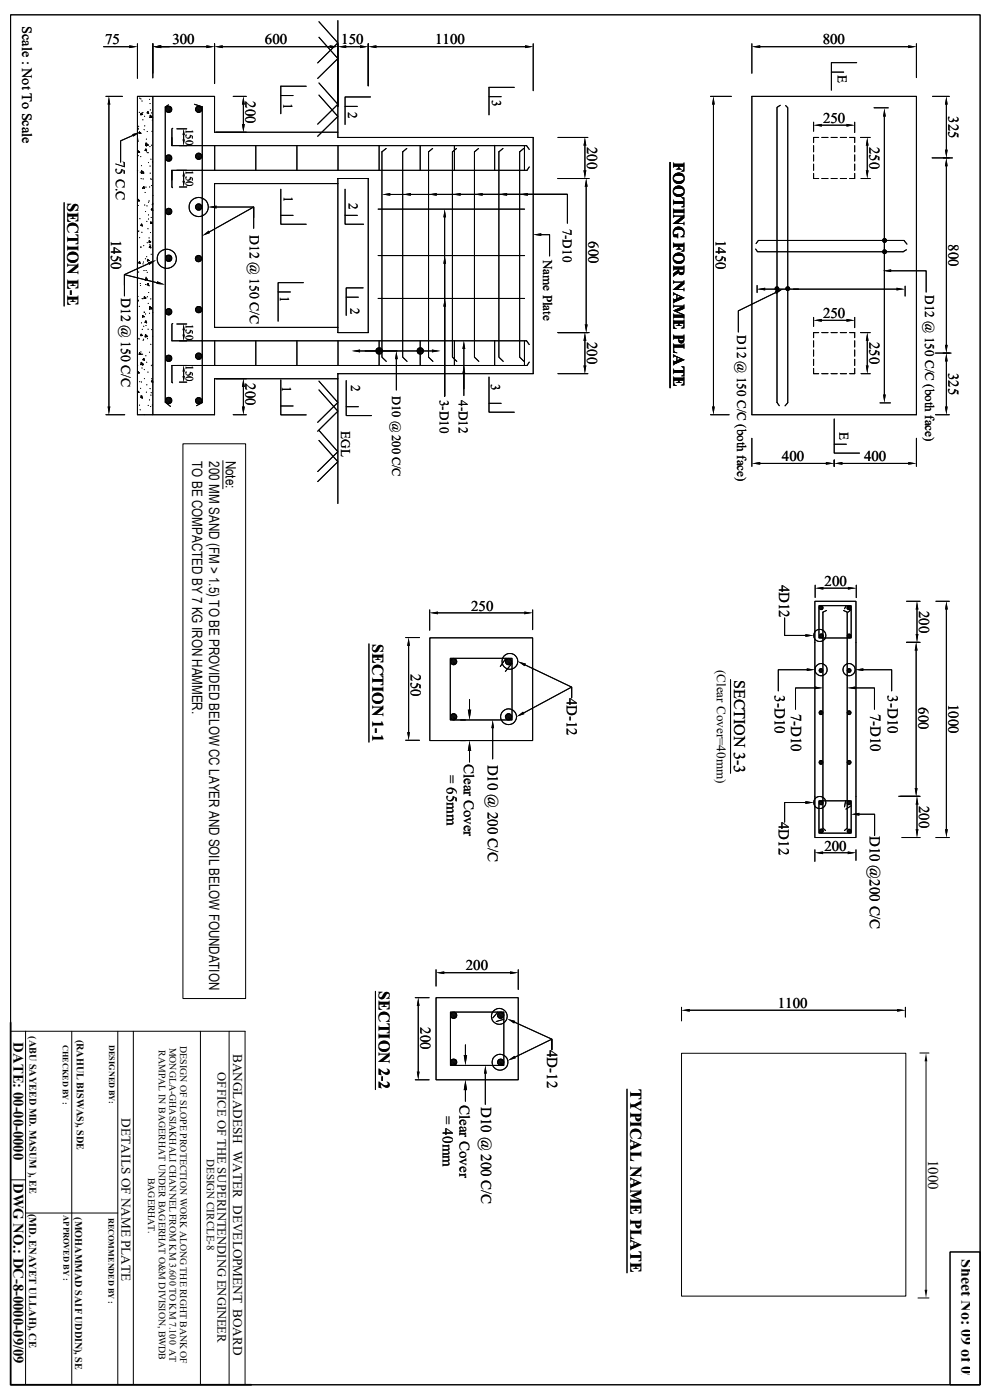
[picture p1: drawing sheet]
<svg xmlns="http://www.w3.org/2000/svg" width="297mm" height="420mm" viewBox="0 0 297 420" stroke-linecap="round" stroke-linejoin="round" font-family="sans-serif">
<g fill="none" stroke="#000" stroke-width=".3">
<path d="M3.2 4.4h290.6v411h-290.6zM31 14h7.7M41.2 13.1v10.4M45.8 13.1v10.3M48.3 14h13.5M64.3 13.1v12M66.8 14h32M95.6 6.5l5.7 6.4-6.1 6M95.6 11.2l5.7 6.4-6.1 5.9M101.3 6.2v35h58.5v70.9h-58.5v38.9M103.8 14h4.1M110.4 13.1v12.6"/>
<path d="M112.8 14h44.6M159.8 13.1v14.1M225.3 13.1v8.9M227.8 14h44.4M256.8 18.8h-7.6v8.3M274.7 13.1v10.2M31.7 28.9h5M32.6 31.4v90.6M41.2 38.2l.2 .5-.2-.1M41.5 37.9h.1M41.7 33.7h.1M41.8 39.6l.4 .4"/>
<path d="M41.8 39.6l-.1 .4h.5M41.9 29h.1M41.9 29.5h.1M42.2 29.7h.1M42.5 34h.1M42.5 30.3h.1M42.7 34.3l-.5 .1M42.8 34.4l-.5-.4-.1 .5M42.8 33.7h.1M42.8 35.9h.1M43.2 38.9h.1M43.3 34.9h.1"/>
<path d="M43.3 37.8h.1M44.1 39.5h.1M44.6 34l-.5-.1 .3-.4 .1 .5M44.8 29.8h.1M45 31.1h.1M45 34.6l.7 .6-.7 .1zM45 33h.1M45.4 33.9h.1M45.6 39.4h.1M45.6 36h.1M45.7 35.2h.1M45.8 28.9v95.5"/>
<path d="M50.5 31.5l-1 .6v88.5l1.6 1.3M51.8 38.5l-.3 .2v5M53 38.7h3M58.3 31.3l2.3 .7v88.8l-1.7 .9M69.9 28.9h3.9M72.9 31.4v5.8M84.2 28.7h3.6M91.8 25.9h-7.6v8.2M95.6 28.5l5.7 6.4-6.1 6M95.6 24.9l5.7 6.4-6.1 6M101.3 39.7h-37v-10.8h-23.1v95.5h23.1v-10.8h37M103.4 31.9h3.7"/>
<path d="M111 29.1h-7.6v8.2M146.6 29h3.6M154.1 26.2h-7.5v8.3M212.9 28.9h6.3M213.8 31.4v90.6M225.3 28.9h49.4v95.5h-49.4zM233.8 31.6l-.9 .6v88.5l.7 1M235.5 31.7l.6 .6v88.5l-.8 1M243.8 36.7v2.7M246.3 37.5h7.4M249.2 21.6h3.7M256.2 36.7v3.1"/>
<path d="M262 32.3h4.2M265 35v83.4M279.5 28.9h5M283.6 31.4v13.5M39.8 40.6l-3.6 1.6v6.4M41.2 51.2h.1M41.2 59.6l.6 .6-.6 .1M41.2 41.6h.1M41.2 45.7l.5-.1-.4-.4v.5M41.4 42h.1M41.4 42.4h.1M41.4 46.7h.1"/>
<path d="M41.8 45.7h.1M42 51.6h.1M42.2 47h.1M42.3 53.6h.1M42.4 49.7h.1M42.5 51.3l.6 .6-.7 .1zM42.7 56.6h.1M42.9 53.7h.1M42.9 51.6h.1M43.1 56l.2 .5-.5-.2zM43.5 57.7h.1M43.7 56.1h.1"/>
<path d="M43.8 42.9l.6 .6-.8 .1zM43.9 41.7h.1M43.9 43.8h.1M43.9 45.3l-.4-.2 .2-.4 .2 .6M44.1 45.8h.1M44.4 45.8h.1M44.5 48.8h.1M44.8 56.1h.1M44.9 44h.1M45 49.8h.1M45 51.9h.1M45.1 53.7h.1"/>
<path d="M45.2 47.8h.1M45.4 55.7h.1M45.4 43.6h.1M45.5 53.8h.1M45.7 48.6h.1M45.8 58.6h.1M51.5 43.7h106.3l.8 1.1M51.5 41.3v2.4M53.8 56.1h2.2M55 40.5v1.3M55 52.9v1.4M64.3 43.7v7.4"/>
<path d="M76.7 43.7v7.4M84.2 56.8v10.5h7.6M89 43.7v7.4M101.3 53.6h9.1v46.2h-9.1zM101.3 55.1h-37v43.1h37M101.3 43.7v7.4M103.4 56.8v10.5h5.6M113.6 43.7v7.4M115.7 44.5l-1.2 1.1v61.5l1.3 1.3M117 58.3h53.1v8.7M121.9 44.5l-1.2 1.1v61.5l1.3 1.3M123.1 58.3h47"/>
<path d="M125.9 43.7v7.4M129.7 44.5l-1.3 1.1v61.5l1.4 1.3M136.2 43.7v7.4M136.8 44.5l-1.2 1.1v61.5l1.3 1.3M143.4 44.5l-1.2 1.1v61.5l1.3 1.3M148.3 43.6v7.4M150.7 44.5l-1.2 1.1v61.5l1.3 1.3M157 44.5l-1.3 1.1v61.5l1.4 1.3M157.2 43.7v7.4M158.6 50.1l-.7 1h-106.4v5l.2 .2M167.2 41.2h9M167.2 53.6h9.4"/>
<path d="M175.3 43.7v7.4M175.7 56v41.3M200.8 48.7v67.6M243.8 43.7v1.9M243.8 46.5v1.8M243.8 49.2v1.9M243.8 52v1.6h1.6M245.4 41.2h-1.6v1.6M246.3 41.2h1.9M246.3 53.6h1.9M249.1 41.2h1.8M249.1 53.6h1.8"/>
<path d="M251.8 41.2h1.9M251.8 53.6h1.9M254.6 41.2h1.6v1.6M256.2 52v1.6h-1.6M256.2 43.7v1.9M256.2 46.5v1.8M256.2 49.2v1.9M257.9 41.2h2.9M258.1 53.6h2.7M259.9 43.7v7.4M279.4 47.4h6.1M283.6 49.9v53.6"/>
<path d="M19.2 60.8v31M41.4 61.6h.1M41.4 69.5h.1M41.6 69.3h.1M41.8 71.3h.1M41.9 65.6h.1M42 79l-.4-.1 .2-.4 .2 .5M42.2 74.3h.1M42.2 74h.1M42.5 67.2l.2 .6-.5-.2zM42.5 69.7h.1M42.8 79.2h.1"/>
<path d="M43 78.6h.1M43.1 73.7h.1M43.3 61.5h.1M43.6 77.6h.1M43.6 63.5h.1M43.9 77h.1M44 66.4h.1M44 61.8h.1M44.1 72.8h.1M44.3 68.6h.1M44.5 65.7h.1M44.5 64.5h.1"/>
<path d="M44.5 60.7h.1M44.5 79.1l-7.2 3.3v6.4M44.7 78.1l-.5 .2M44.7 71.4h.1M44.7 60.3h.1M44.7 78.2l-.5-.4v.5M44.7 72.2l.5 .4M44.7 72.2v.4M44.9 73.3h.1M45 73.8l.2 .5-.5-.1zM45.1 69.8h.1M45.2 72.6h-.5"/>
<path d="M45.3 76.3h.1M45.3 65.2h.1M45.6 73.8h.1M45.6 66.9l-.4 .1M45.6 62.5l-.3 .4 .5 .2-.2-.5M45.7 67l-.5-.4v.5M45.8 61.1l-.1-.1v.4M45.8 61.4h-.2M64.9 62.1h11.1v6.4M76 65.3v-3.2l-13.2 7.5M84.2 64.6h3.6M103.4 64.6h3.7"/>
<path d="M113.3 62.7h43.9M113.3 76.7h43.9M133.3 65.2v53.7M162.2 70.4h2.5v6.4M226.5 74.7l.5 .8h43.7l1-.6M226.6 73.1l.7-1h43.6l.9 1.1M41.2 89.7l.2 .6-.2-.1M41.2 89.7h.1M41.2 80.5h.1M41.3 88.9h.1M41.5 81.6h.1M41.7 91.9h.1"/>
<path d="M42 85h.1M42.1 85.6h.1M42.4 96.9h.1M42.6 89.6h.1M42.6 98.8h.1M42.8 89.6h.1M43.1 97.9h.1M43.1 81.2h.1M43.2 93.6l.1 .1M43.2 95l-.5 .1M43.2 95l-.4-.3-.1 .4M43.4 89.5h.1"/>
<path d="M43.5 84.1h.1M43.6 85.3h.1M43.6 94.2h.1M43.7 89.4l-.5 .1M43.7 97.7h.1M43.7 89.4l-.4-.4-.1 .5M43.8 81.2h.1M43.8 83.2h.1M43.8 83.4l.4 .4M43.8 83.4l-.1 .5M43.9 96.8l-.4-.1 .2-.4 .2 .6M44.1 81.7h.1"/>
<path d="M44.2 89h.1M44.2 83.8l-.5 .1M44.4 85l.2 .6-.5-.2zM44.4 98.8h.1M44.4 91h.1M44.5 87.8h.1M44.7 85.7h.1M44.8 94h.1M44.9 92l.7 .6-.8 .1zM45.2 89.7h.1M45.3 92.3h.1M45.5 98.9h.1"/>
<path d="M45.8 93.7h.1M47 84.8l-9.7-2.4v3.2M51.8 97l-.3 .2v5h106.3l.8 1.2M53 97.2h3M55 99.1v1.3M83.4 87.6h3.6M90.9 84.8h-7.5v11.6M103.8 89.2h3.6M108.8 86.4h-5v8.2M113.3 89.5h43.9M167.2 99.8h9.4M226.9 85.6v2.2"/>
<path d="M229.3 86.7h39.4M232.4 87.8l-11.1 5.5v6.3M243.8 95.2v2.7M245.4 99.8h-1.6v1.5M246.3 99.8h1.9M246.3 96.1h7.4M249.1 99.8h1.8M251.8 99.8h1.9M254.6 99.8h1.6v1.5M256.2 95.2v3.1M257.9 99.8h2.9M267.1 81.2h10.5v6.4"/>
<path d="M271.3 85.9v2.9M41.2 117.4v.1M41.2 117.2l.5 .5h-.5M41.2 109.6h.1M41.2 111.9h.5l-.4-.4v.4M41.6 101.5h.1M41.7 101.7h.1M41.9 114.5h.1M42.1 116.5h.1M42.2 106.2l-.5 .1 .1-.4 .4 .4M42.2 105.6h.1M42.2 118.8h.1"/>
<path d="M42.3 108.7l.7 .6-.8 .1zM42.4 114.6h.1M42.4 106.3h.1M42.5 118.8l.2 .5-.5-.1zM42.5 119.5h.1M42.5 110.4h.1M42.7 106.3h.1M42.7 100.7l-.4-.4-.1 .4M42.7 100.6l-.5 .1M42.8 109.6h.1M42.9 102.1h.1M43 101.8h.1"/>
<path d="M43.1 107.5l.2 .6-.5-.2zM43.2 110.9h.1M43.3 113.6h.1M43.6 100.4l.6 .6h-.7zM43.7 106.7h.1M43.9 117.6h.1M43.9 108.7h.1M44 115.4h.1M44.2 101.6h.1M44.3 111.6h.1M44.8 105.7h.1M44.8 120h.1"/>
<path d="M45 116.6h.1M45.2 103.3h.1M45.2 118.5h.1M45.3 117.8h.1M45.3 109.7h.1M45.5 113.6h.1M45.6 109.4h.1M45.6 114.1l.2 .5-.4-.1zM45.7 100.9h.1M53.8 114.6h2.2M55 111.5v1.3M64.3 102.2v7.4"/>
<path d="M72.9 116.1v5.9M76.7 102.2v7.4M84.2 114v10.5h7.6M89 102.2v7.4M95.6 114.3l5.7 6.4-6.1 6M95.6 117l5.7 6.4-6.1 6M101.3 102.2v7.4M103.8 114.2v10.5h7.5M107.9 105.3h21.6M113.6 102.2v7.4M118.8 107.7v9.3M125.9 102.2v7.4"/>
<path d="M136.2 102.2v7.4M139 104.7v14M146.6 113.1v10.6h7.5M148.3 102.2v7.4M157.2 102.2v7.4M158.6 108.6l-.7 1h-106.4v5l.2 .3M167.2 112.1h9M175.3 102.2v7.4M243.8 102.2v1.9M243.8 105v1.8M243.8 107.8v1.8M243.8 110.5v1.6h1.6"/>
<path d="M246.3 112.1h1.9M249.1 112.1h1.8M251.8 112.1h1.9M256.2 110.5v1.6h-1.6M256.2 102.2v1.9M256.2 105v1.8M256.2 107.8v1.8M258.1 112.1h2.7M259.9 102.2v7.4M280.4 105.9h4.6M283.6 108.4v13.6M31.7 124.4h5.7"/>
<path d="M41.8 121.5h.1M42 122.9h.1M43.2 124.4h.1M44.4 121.6h.1M45.1 122h.1M45.6 121.5h.1M54.8 133.1h18.8v166.5h-18.8zM66.8 138.2v8.4M69.9 124.4h3.9M84.2 121.8h3.6M95.6 129.1l5.7 6.4-6.1 6M95.6 132.1l5.7 6.4-6.1 6"/>
<path d="M103.8 122h3.6M146.6 121h3.6M212.9 124.4h5.6M225.3 131.5v8.4M227.8 139h19.7M250 125.7v10.2h7.6M250 138v1.9M250 133.3h3.7M252.5 139h19.7M263.7 120.9h3.2M274.7 131.5v8.4M280.4 124.4h4.1"/>
<path d="M244.3 175.6v3.6M246.8 176.4h7.3M256.6 175.6v3.7M110.6 193.2v29.4M121.6 191.3h4.1M122.5 193.8v25.8M128.8 183v6.1M128.8 191.3h30.8v30.9h-30.8zM131.2 183.9h25.9M135 197.5h18.5v18.5h-18.5zM151.6 197.5l-1.7 2.4M153.5 199l-2 2.4"/>
<path d="M157.4 199.5l13.9 6.6v3.2v-3.2l-14.3 7.8M159.6 183v5.9M235.2 185.4v5.2h6.2M244.2 180.4h12.3v70.8h-12.3zM245.4 181.7h9.7v9.7h-9.7zM247.7 183.1l-1.1 .5v64.9l.8 .7M252.8 183.1l1.1 .5v64.9l-.8 .7M253.6 181.7l-.5 .9M254.4 182l-.5 .6M255.1 182.8l-.9 .8M271.7 192.7h4.1M271.7 180.4h4.1"/>
<path d="M274.6 195.2v41.2M274.8 182.8v7.4M280.5 180.4h4M283.6 182.8v66M138 216h1.5M140.7 209.8v3.1M147.7 218.4v9.3M218.9 203.9v28M241.8 200.9h-8.5v6.4M244.2 206.4h-5.8v6.4M256.4 206.4h5.7v6.4M258.7 200.9h8.6v6.4"/>
<path d="M121.6 222.1h4.1M138 222.2h1.5M140.7 225.3v3.3M269.4 238.9h6.4M241.4 240.7h-6.2v5.9M244.2 254.9v3.5M245.4 240.2h9.7v9.7h-9.7zM246.7 255.8h7.4M253.4 240.2l-.3 1.9M255.1 241.7l-1.6 1M256.5 254.9v3.2M257.6 244.3h4.5v6.4"/>
<path d="M270.3 251.2h5.5M274.8 241.4v7.4M280.5 251.2h4M112.5 297.4v29.5M124.5 299.3h4.1M130.7 299.3h24.6v24.6h-24.6zM130.7 290.9v4.9M133.1 291.8h19.8M155.3 290.9v5.9M3.2 309.4h70.2v105.8M7.7 309.4v106M21.5 309.4v106"/>
<path d="M35.3 309.4v106M40 309.4v106M60.1 309.4v106M68.7 309.4v106M125.3 301.8v19.7M135 303.6h16v16h-16zM139.5 313.4v3.1M149.2 303.6l-1.5 1.8M151 305.8l-2.3 .7M154.3 306.7l11.1 5v3.2v-3.2l-11 5.4M204.3 316h67.2v72.8h-67.2zM204.3 302.2v4"/>
<path d="M206.7 303.1h62.2M271.4 302.2v2.9M275.7 315.9h2.7M277.5 318.4v68.5M124.5 323.9h4.1M139.5 327v3.4M145.5 322.1v9.2M187.9 326.7v55.1M3.2 353.9h4.5M7.7 363.9h27.6M284.7 375.6h9.1v39.8h-9.1zM275.1 389.4h3.3"/>
<circle cx="50.6" cy="32.8" r=".95"/>
<circle cx="59.5" cy="32.8" r=".94"/>
<circle cx="50.5" cy="47.4" r=".95"/>
<circle cx="59.5" cy="46.9" r=".94"/>
<circle cx="50" cy="77.6" r="2.89"/>
<circle cx="50.5" cy="77.5" r=".95"/>
<circle cx="50.6" cy="63.4" r=".95"/>
<circle cx="59.5" cy="77.6" r=".95"/>
<circle cx="59.5" cy="62.1" r="2.89"/>
<circle cx="59.5" cy="62.1" r=".94"/>
<circle cx="265.1" cy="75.5" r=".58"/>
<circle cx="265.1" cy="72.2" r=".58"/>
<circle cx="50.6" cy="93.5" r=".95"/>
<circle cx="59.5" cy="92.9" r=".94"/>
<circle cx="232.9" cy="86.6" r=".56"/>
<circle cx="236.1" cy="86.6" r=".58"/>
<circle cx="50.5" cy="107.5" r=".95"/>
<circle cx="59.5" cy="106.8" r=".94"/>
<circle cx="113.6" cy="105.3" r=".95"/>
<circle cx="126" cy="105.3" r=".95"/>
<circle cx="50.6" cy="120.1" r=".95"/>
<circle cx="59.5" cy="120.2" r=".94"/>
<circle cx="136" cy="198.5" r=".94"/>
<circle cx="152.4" cy="198.5" r=".94"/>
<circle cx="152.8" cy="198.4" r="2.37"/>
<circle cx="245.7" cy="190.6" r="1.82"/>
<circle cx="246.1" cy="182.3" r=".56"/>
<circle cx="246.2" cy="190.7" r=".58"/>
<circle cx="254.4" cy="182.3" r=".58"/>
<circle cx="254.5" cy="190.8" r=".56"/>
<circle cx="136" cy="215" r=".94"/>
<circle cx="152.4" cy="215" r="2.37"/>
<circle cx="152.4" cy="215" r=".94"/>
<circle cx="246.1" cy="201.2" r=".56"/>
<circle cx="246.1" cy="213.8" r=".56"/>
<circle cx="246.1" cy="200.9" r="1.83"/>
<circle cx="254.5" cy="200.9" r="1.83"/>
<circle cx="254.5" cy="201.2" r=".56"/>
<circle cx="254.5" cy="213.8" r=".56"/>
<circle cx="246.1" cy="228.7" r=".56"/>
<circle cx="254.5" cy="228.7" r=".56"/>
<circle cx="245.7" cy="240.7" r="1.82"/>
<circle cx="246.1" cy="240.9" r=".56"/>
<circle cx="246.2" cy="249.3" r=".58"/>
<circle cx="254.4" cy="240.9" r=".58"/>
<circle cx="254.5" cy="249.3" r=".56"/>
<circle cx="135.9" cy="318.6" r=".94"/>
<circle cx="136" cy="304.6" r=".94"/>
<circle cx="149.6" cy="304.9" r="2.38"/>
<circle cx="149.9" cy="318.7" r="2.4"/>
<circle cx="150" cy="318.6" r=".94"/>
<circle cx="150.1" cy="304.6" r=".94"/>
</g>
<g fill="#000">
<path d="M38.7 13.6l2.5 .4-2.5 .4zM45.8 14l2.5-.4v.8zM61.8 13.6l2.5 .4-2.5 .4zM64.3 14l2.5-.4v.8zM98.8 13.6l2.5 .4-2.5 .4zM101.3 14l2.5-.4v.8zM107.9 13.6l2.5 .4-2.5 .4zM110.4 14l2.4-.4v.8zM157.4 13.6l2.4 .4-2.4 .4zM225.3 14l2.5-.4v.8zM272.2 13.6l2.5 .4-2.5 .4zM32.6 28.9l.5 2.5h-.8z"/>
<path d="M49.7 32.4v.7zM49.9 32.1l-.2 1zM49.9 32.1v1.4l-.2-.4zM49.9 32.1l.3-.2-.3 1.6zM50.2 31.9v1.8l-.3-.2zM50.2 31.9h.3l-.3 1.8zM50.5 31.9v1.8h-.3zM50.5 31.9h.4l-.4 1.8zM50.9 31.9v1.8h-.4zM50.9 31.9l.3 .2-.3 1.6zM51.2 32.1v1.4l-.3 .2zM51.2 32.1l.2 .3-.2 1.1z"/>
<path d="M51.4 32.4l-.2 1.1zM51.4 32.4v.7zM58.7 32.4v.7zM58.9 32.1l-.2 1zM58.9 32.1v1.3l-.2-.3zM58.9 32.1l.3-.2-.3 1.5zM59.2 31.9v1.8l-.3-.3zM59.2 31.9l.4-.1-.4 1.9zM59.6 31.8v1.9h-.4zM59.6 31.8l.3 .1-.3 1.8zM59.9 31.9v1.8h-.3zM59.9 31.9l.3 .2-.3 1.6z"/>
<path d="M60.2 32.1v1.3l-.3 .3zM60.2 32.1l.2 .3-.2 1zM60.4 32.4l-.2 1zM60.4 32.4v.7zM72.5 37.2h.9l-.5 2.5zM72.9 28.9l.5 2.5h-.9zM213.8 28.9l.4 2.5h-.8zM243.8 37.5l2.5-.3v.8zM253.7 37.2l2.5 .3-2.5 .5zM265 32.5l.5 2.5h-.8zM283.6 28.9l.4 2.5h-.8zM39.6 40.3l2.4-.7-2 1.4z"/>
<path d="M49.7 47.1v.7zM49.9 46.7l-.2 1.1zM49.9 46.7v1.4l-.2-.3zM49.9 46.7l.3-.2-.3 1.6zM50.2 46.5v1.8l-.3-.2zM50.2 46.5h.3l-.3 1.8zM50.5 46.5v1.8h-.3zM50.5 46.5h.4l-.4 1.8zM50.9 46.5v1.8h-.4zM50.9 46.5l.3 .2-.3 1.6zM51.2 46.7v1.4l-.3 .2zM51.2 46.7l.2 .4-.2 1z"/>
<path d="M51.4 47.1l-.2 1zM51.4 47.1v.7zM54.7 54.3h.7l-.4 1.8zM55 51.1l.4 1.8h-.7zM54.7 41.8h.7l-.4 1.9zM55 38.7l.4 1.8h-.7zM58.7 46.5v.7zM58.9 46.2l-.2 1zM58.9 46.2v1.3l-.2-.3zM58.9 46.2l.3-.2-.3 1.5zM59.2 46v1.8l-.3-.3zM59.2 46l.4-.1-.4 1.9z"/>
<path d="M59.6 45.9v1.9h-.4zM59.6 45.9l.3 .1-.3 1.8zM59.9 46v1.8h-.3zM59.9 46l.3 .2-.3 1.6zM60.2 46.2v1.3l-.3 .3zM60.2 46.2l.2 .3-.2 1zM60.4 46.5l-.2 1zM60.4 46.5v.7zM114.5 58.3l2.5-.4v.8zM120.7 58.3l2.4-.4v.8zM128.4 58.3l2.5-.4v.8zM135.6 58.3l2.4-.4v.8z"/>
<path d="M142.2 58.3l2.5-.4v.8zM149.5 58.3l2.5-.4v.8zM155.7 58.3l2.5-.4v.8zM174.9 51.1h.8l-.4 2.5zM175.3 41.2l.4 2.5h-.8zM175.7 53.6l.4 2.4h-.8zM259.5 51.1h.8l-.4 2.5zM259.9 41.2l.4 2.5h-.8zM283.2 44.9h.8l-.4 2.5zM283.6 47.4l.4 2.5h-.8zM44.4 78.7l2.4-.6-2.1 1.4zM49.7 77.1v.8z"/>
<path d="M49.7 63.1v.7zM49.9 76.8l-.2 1.1zM49.9 76.8v1.3l-.2-.2zM49.9 62.8l-.2 1zM49.9 62.8v1.3l-.2-.3zM49.9 76.8l.3-.2-.3 1.5zM50.2 76.6v1.8l-.3-.3zM49.9 62.8l.3-.2-.3 1.5zM50.2 62.6v1.7l-.3-.2zM50.2 76.6l.3-.1-.3 1.9zM50.5 76.5v1.9h-.3zM50.2 62.6l.3-.1-.3 1.8z"/>
<path d="M50.5 62.5v1.9l-.3-.1zM50.5 76.5l.4 .1-.4 1.8zM50.9 76.6v1.8h-.4zM50.5 62.5l.4 .1-.4 1.8zM50.9 62.6v1.7l-.4 .1zM50.9 76.6l.3 .2-.3 1.6zM51.2 76.8v1.3l-.3 .3zM50.9 62.6l.3 .2-.3 1.5zM51.2 62.8v1.3l-.3 .2zM51.2 76.8l.2 .3-.2 1zM51.4 77.1l-.2 1zM51.2 62.8l.2 .3-.2 1z"/>
<path d="M51.4 63.1l-.2 1zM51.4 77.1v.8zM51.4 63.1v.7zM58.6 77.2v.7zM58.7 61.7v.7zM58.8 76.9l-.2 1zM58.8 76.9v1.3l-.2-.3zM58.9 61.4l-.2 1zM58.9 61.4v1.4l-.2-.4zM58.8 76.9l.3-.2-.3 1.5zM59.1 76.7v1.7l-.3-.2zM58.9 61.4l.3-.2-.3 1.6z"/>
<path d="M59.2 61.2v1.8l-.3-.2zM59.1 76.7l.4-.1-.4 1.8zM59.5 76.6v1.9l-.4-.1zM59.2 61.2h.4l-.4 1.8zM59.6 61.2v1.8h-.4zM59.5 76.6l.4 .1-.4 1.8zM59.9 76.7v1.7l-.4 .1zM59.6 61.2h.3l-.3 1.8zM59.9 61.2v1.8h-.3zM59.9 76.7l.3 .2-.3 1.5zM60.2 76.9v1.3l-.3 .2zM59.9 61.2l.3 .2-.3 1.6z"/>
<path d="M60.2 61.4v1.4l-.3 .2zM60.2 76.9l.2 .3-.2 1zM60.4 77.2l-.2 1zM60.4 77.2v.7zM60.2 61.4l.2 .3-.2 1.1zM60.4 61.7l-.2 1.1zM60.4 61.7v.7zM60.6 70.7l2-1.5 .3 .7zM62.4 62.1l2.5-.4v.8zM133.3 62.7l.4 2.5h-.8zM133.3 76.7l.4 2.4h-.8zM159.8 70.4l2.4-.4v.8z"/>
<path d="M264.6 71.8l-.1 .3zM264.5 72.1l.1 .3zM264.6 75.2l-.1 .3zM264.5 75.5l.1 .3zM264.6 71.8l.2-.2-.2 .5zM264.8 71.6v.5h-.2zM264.6 72.1h.2l-.2 .3zM264.8 72.1v.5l-.2-.2zM264.6 75.2l.2-.2-.2 .5zM264.8 75v.5h-.2zM264.6 75.5h.2l-.2 .3zM264.8 75.5v.5l-.2-.2z"/>
<path d="M265.1 71.5v.6zM265.1 72.1v.6zM264.8 71.6l.3-.1-.3 .6zM265.1 71.5v.6h-.3zM264.8 72.1h.3l-.3 .5zM265.1 72.1v.6l-.3-.1zM265.1 74.9v.6zM265.1 75.5v.6zM264.8 75l.3-.1-.3 .6zM265.1 74.9v.6h-.3zM264.8 75.5h.3l-.3 .5zM265.1 75.5v.6l-.3-.1z"/>
<path d="M265.1 71.5l.3 .1-.3 .5zM265.4 71.6v.5h-.3zM265.1 72.1h.3l-.3 .6zM265.4 72.1v.5l-.3 .1zM265.1 74.9l.3 .1-.3 .5zM265.4 75v.5h-.3zM265.1 75.5h.3l-.3 .6zM265.4 75.5v.5l-.3 .1zM265.4 71.6l.2 .2-.2 .3zM265.6 71.8v.3h-.2zM265.4 72.1h.2l-.2 .5zM265.6 72.1l-.2 .5z"/>
<path d="M265.4 75l.2 .2-.2 .3zM265.6 75.2v.3h-.2zM265.4 75.5h.2l-.2 .5zM265.6 75.5l-.2 .5zM265.6 71.8l.1 .3zM265.6 72.1v.3zM265.6 75.2l.1 .3zM265.6 75.5v.3zM47.1 84.4l2.3 1-2.5-.2zM49.7 93.2v.7zM49.9 92.9l-.2 1zM49.9 92.9v1.3l-.2-.3z"/>
<path d="M49.9 92.9l.3-.2-.3 1.5zM50.2 92.7v1.7l-.3-.2zM50.2 92.7l.3-.1-.3 1.8zM50.5 92.6v1.9l-.3-.1zM50.5 92.6l.4 .1-.4 1.8zM50.9 92.7v1.7l-.4 .1zM50.9 92.7l.3 .2-.3 1.5zM51.2 92.9v1.3l-.3 .2zM51.2 92.9l.2 .3-.2 1zM51.4 93.2l-.2 1zM51.4 93.2v.7zM55 97.2l.4 1.9h-.7z"/>
<path d="M58.7 92.5v.8zM58.9 92.2l-.2 1.1zM58.9 92.2v1.4l-.2-.3zM58.9 92.2l.3-.2-.3 1.6zM59.2 92v1.8l-.3-.2zM59.2 92l.4-.1-.4 1.9zM59.6 91.9v1.9h-.4zM59.6 91.9l.3 .1-.3 1.8zM59.9 92v1.8h-.3zM59.9 92l.3 .2-.3 1.6zM60.2 92.2v1.4l-.3 .2zM60.2 92.2l.2 .3-.2 1.1z"/>
<path d="M60.4 92.5l-.2 1.1zM60.4 92.5v.8zM133.3 89.5l.4 2.5h-.8zM175.3 97.3h.8l-.4 2.5zM226.9 86.7l2.4-.4v.8zM232.2 87.4l2.5-.7-2.1 1.5zM232.4 86.3l-.1 .3zM232.3 86.6l.1 .3zM232.4 86.3l.2-.2-.2 .5zM232.6 86.1v.5h-.2zM232.4 86.6h.2l-.2 .3zM232.6 86.6v.5l-.2-.2z"/>
<path d="M232.9 86v.6zM232.9 86.6v.6zM232.6 86.1l.3-.1-.3 .6zM232.9 86v.6h-.3zM232.6 86.6h.3l-.3 .5zM232.9 86.6v.6l-.3-.1zM232.9 86l.2 .1-.2 .5zM233.1 86.1v.5h-.2zM232.9 86.6h.2l-.2 .6zM233.1 86.6v.5l-.2 .1zM233.1 86.1l.2 .2-.2 .3zM233.3 86.3v.3h-.2z"/>
<path d="M233.1 86.6h.2l-.2 .5zM233.3 86.6l-.2 .5zM233.3 86.3l.1 .3zM233.3 86.6v.3zM235.6 86.3l-.1 .3zM235.5 86.6l.1 .3zM235.6 86.3l.2-.2-.2 .5zM235.8 86.1v.5h-.2zM235.6 86.6h.2l-.2 .3zM235.8 86.6v.5l-.2-.2zM236.1 86v.6zM236.1 86.6v.6z"/>
<path d="M235.8 86.1l.3-.1-.3 .6zM236.1 86v.6h-.3zM235.8 86.6h.3l-.3 .5zM236.1 86.6v.6l-.3-.1zM236.1 86l.3 .1-.3 .5zM236.4 86.1v.5h-.3zM236.1 86.6h.3l-.3 .6zM236.4 86.6v.5l-.3 .1zM236.4 86.1l.2 .2-.2 .3zM236.6 86.3v.3h-.2zM236.4 86.6h.2l-.2 .5zM236.6 86.6l-.2 .5z"/>
<path d="M236.6 86.3l.1 .3zM236.6 86.6v.3zM243.8 96.1l2.5-.4v.8zM253.7 95.7l2.5 .4-2.5 .4zM264.6 81.2l2.5-.4v.8zM268.7 86.3l2.4 .4-2.4 .4zM49.7 119.8v.7zM49.7 107.1v.8zM49.9 119.5l-.2 1zM49.9 119.5v1.3l-.2-.3zM49.9 106.8l-.2 1.1zM49.9 106.8v1.4l-.2-.3z"/>
<path d="M49.9 119.5l.3-.2-.3 1.5zM50.2 119.3v1.7l-.3-.2zM49.9 106.8l.3-.2-.3 1.6zM50.2 106.6v1.8l-.3-.2zM50.2 119.3l.3-.1-.3 1.8zM50.5 119.2v1.9l-.3-.1zM50.2 106.6h.3l-.3 1.8zM50.5 106.6v1.8h-.3zM50.5 119.2l.4 .1-.4 1.8zM50.9 119.3v1.7l-.4 .1zM50.5 106.6h.4l-.4 1.8zM50.9 106.6v1.8h-.4z"/>
<path d="M50.9 119.3l.3 .2-.3 1.5zM51.2 119.5v1.3l-.3 .2zM50.9 106.6l.3 .2-.3 1.6zM51.2 106.8v1.4l-.3 .2zM51.2 119.5l.2 .3-.2 1zM51.4 119.8l-.2 1zM51.2 106.8l.2 .3-.2 1.1zM51.4 107.1l-.2 1.1zM51.4 107.1v.8zM54.7 112.8h.7l-.4 1.8zM55 109.6l.4 1.9h-.7zM54.7 100.4h.7l-.4 1.8z"/>
<path d="M58.7 119.8v.8zM58.7 106.5v.7zM58.9 119.5l-.2 1.1zM58.9 119.5v1.4l-.2-.3zM58.9 106.2l-.2 1zM58.9 106.2v1.3l-.2-.3zM58.9 119.5l.3-.2-.3 1.6zM59.2 119.3v1.8l-.3-.2zM58.9 106.2l.3-.2-.3 1.5zM59.2 106v1.7l-.3-.2zM59.2 119.3h.4l-.4 1.8zM59.6 119.3v1.9l-.4-.1z"/>
<path d="M59.2 106l.4-.1-.4 1.8zM59.6 105.9v1.9l-.4-.1zM59.6 119.3h.3l-.3 1.9zM59.9 119.3v1.8l-.3 .1zM59.6 105.9l.3 .1-.3 1.8zM59.9 106v1.7l-.3 .1zM59.9 119.3l.3 .2-.3 1.6zM60.2 119.5v1.4l-.3 .2zM59.9 106l.3 .2-.3 1.5zM60.2 106.2v1.3l-.3 .2zM60.2 119.5l.2 .3-.2 1.1zM60.4 119.8l-.2 1.1z"/>
<path d="M60.2 106.2l.2 .3-.2 1zM60.4 106.5l-.2 1zM60.4 106.5v.7zM72.9 113.6l.5 2.5h-.9zM105.5 105.3l2.4-.4v.8zM112.7 104.9v.7zM112.9 104.6l-.2 1zM112.9 104.6v1.4l-.2-.4zM112.9 104.6l.4-.2-.4 1.6zM113.3 104.4v1.8l-.4-.2zM113.3 104.4h.3l-.3 1.8zM113.6 104.4v1.8h-.3z"/>
<path d="M113.6 104.4h.4l-.4 1.8zM114 104.4v1.8h-.4zM114 104.4l.3 .2-.3 1.6zM114.3 104.6v1.4l-.3 .2zM114.3 104.6l.2 .3-.2 1.1zM114.5 104.9l-.2 1.1zM114.5 104.9v.7zM118.8 105.3l.4 2.4h-.8zM125.1 104.9v.7zM125.3 104.6l-.2 1zM125.3 104.6v1.4l-.2-.4zM125.3 104.6l.3-.2-.3 1.6z"/>
<path d="M125.6 104.4v1.8l-.3-.2zM125.6 104.4h.3l-.3 1.8zM125.9 104.4v1.8h-.3zM125.9 104.4h.4l-.4 1.8zM126.3 104.4v1.8h-.4zM126.3 104.4l.3 .2-.3 1.6zM126.6 104.6v1.4l-.3 .2zM126.6 104.6l.2 .3-.2 1.1zM126.8 104.9l-.2 1.1zM126.8 104.9v.7zM129.5 104.9l2.5 .4-2.5 .4zM139 102.2l.4 2.5h-.8z"/>
<path d="M139 109.6l.4 2.5h-.8zM174.9 109.6h.8l-.4 2.5zM175.3 99.8l.4 2.4h-.8zM259.5 109.6h.8l-.4 2.5zM259.9 99.8l.4 2.4h-.8zM264.7 118.4h.8l-.5 2.4zM283.6 105.9l.4 2.5h-.8zM283.2 103.5h.8l-.4 2.4zM32.3 122h.8l-.5 2.4zM51.4 119.8v.7zM60.4 119.8v.8zM72.5 122h.9l-.5 2.4z"/>
<path d="M213.4 122h.8l-.4 2.4zM225.3 139l2.5-.4v.8zM247.5 138.6l2.5 .4-2.5 .4zM250 139l2.5-.4v.8zM272.2 138.6l2.5 .4-2.5 .4zM283.2 122h.8l-.4 2.4zM244.3 176.4l2.5-.3v.8zM254.1 176.1l2.5 .3-2.5 .5zM122.5 191.3l.4 2.5h-.9zM128.8 183.9l2.4-.4v.8zM135.1 198.1v.7zM135.3 197.8l-.2 1z"/>
<path d="M135.3 197.8v1.3l-.2-.3zM135.3 197.8l.3-.2-.3 1.5zM135.6 197.6v1.7l-.3-.2zM135.6 197.6l.4-.1-.4 1.8zM136 197.5v1.9l-.4-.1zM136 197.5l.3 .1-.3 1.8zM136.3 197.6v1.7l-.3 .1zM136.3 197.6l.3 .2-.3 1.5zM136.6 197.8v1.3l-.3 .2zM136.6 197.8l.2 .3-.2 1zM136.8 198.1l-.2 1zM136.8 198.1v.7z"/>
<path d="M151.6 198.1v.7zM151.8 197.8l-.2 1zM151.8 197.8v1.3l-.2-.3zM151.8 197.8l.3-.2-.3 1.5zM152.1 197.6v1.7l-.3-.2zM152.1 197.6l.3-.1-.3 1.8zM152.4 197.5v1.9l-.3-.1zM152.4 197.5l.4 .1-.4 1.8zM152.8 197.6v1.7l-.4 .1zM152.8 197.6l.3 .2-.3 1.5zM153.1 197.8v1.3l-.3 .2zM153.1 197.8l.2 .3-.2 1z"/>
<path d="M153.3 198.1l-.2 1zM153.3 198.1v.7zM157.1 183.5l2.5 .4-2.5 .4zM155.2 198.4l2.4 .7-.4 .8zM241.4 190.2l2.5 .4-2.5 .5zM245.6 182v.6zM245.7 190.5v.5zM245.6 182l.2-.2-.2 .8zM245.8 181.8v1l-.2-.2zM245.7 190.5l.2-.3-.2 .8zM245.9 190.2v1l-.2-.2zM245.8 181.8h.3l-.3 1z"/>
<path d="M246.1 181.8v1.1l-.3-.1zM245.9 190.2h.3l-.3 1zM246.2 190.2v1.1l-.3-.1zM246.1 181.8h.3l-.3 1.1zM246.4 181.8v1l-.3 .1zM246.2 190.2h.3l-.3 1.1zM246.5 190.2v1l-.3 .1zM246.4 181.8l.2 .2-.2 .8zM246.6 182v.6l-.2 .2zM246.6 182v.6zM246.5 190.2l.2 .3-.2 .7zM246.7 190.5l-.2 .7z"/>
<path d="M246.7 190.5v.5zM253.9 182v.6zM254 190.5v.6zM253.9 182l.2-.2-.2 .8zM254.1 181.8v1l-.2-.2zM254 190.5l.2-.2-.2 .8zM254.2 190.3v1l-.2-.2zM254.1 181.8l.3-.1-.3 1.1zM254.4 181.7v1.2l-.3-.1zM254.2 190.3l.3-.1-.3 1.1zM254.5 190.2v1.1h-.3zM254.4 181.7l.3 .1-.3 1.1z"/>
<path d="M254.7 181.8v1l-.3 .1zM254.5 190.2l.3 .1-.3 1zM254.8 190.3v1h-.3zM254.7 181.8l.2 .2-.2 .8zM254.9 182l-.2 .8zM254.9 182v.6zM254.8 190.3l.2 .2-.2 .8zM255 190.5l-.2 .8zM255 190.5v.6zM274.6 192.7l.4 2.5h-.8zM274.4 190.2h.9l-.5 2.5zM274.8 180.4l.5 2.4h-.9z"/>
<path d="M283.6 180.4l.5 2.4h-.8zM122 219.6h.9l-.4 2.5zM135.1 214.7v.7zM135.3 214.4l-.2 1zM135.3 214.4v1.3l-.2-.3zM135.3 214.4l.3-.2-.3 1.5zM135.6 214.2v1.7l-.3-.2zM135.6 214.2l.4-.1-.4 1.8zM136 214.1v1.9l-.4-.1zM136 214.1l.3 .1-.3 1.8zM136.3 214.2v1.7l-.3 .1zM136.3 214.2l.3 .2-.3 1.5z"/>
<path d="M136.6 214.4v1.3l-.3 .2zM136.6 214.4l.2 .3-.2 1zM136.8 214.7l-.2 1zM136.8 214.7v.7zM140.2 212.9h1l-.5 3.1zM147.7 216l.4 2.4h-.8zM151.6 214.7v.7zM151.8 214.4l-.2 1zM151.8 214.4v1.3l-.2-.3zM151.8 214.4l.3-.2-.3 1.5zM152.1 214.2v1.7l-.3-.2zM152.1 214.2l.3-.1-.3 1.8z"/>
<path d="M152.4 214.1v1.9l-.3-.1zM152.4 214.1l.4 .1-.4 1.8zM152.8 214.2v1.7l-.4 .1zM152.8 214.2l.3 .2-.3 1.5zM153.1 214.4v1.3l-.3 .2zM153.1 214.4l.2 .3-.2 1zM153.3 214.7l-.2 1zM153.3 214.7v.7zM154.8 215l2-1.5 .4 .7zM241.8 200.5l2.5 .4-2.5 .4zM244.2 206l2.4 .4-2.4 .4zM245.6 200.9v.5z"/>
<path d="M245.6 213.5v.6zM245.7 200.7l-.1 .7zM245.7 200.7v.9l-.1-.2zM245.7 213.3l-.1 .8zM245.7 213.3v1l-.1-.2zM245.7 200.7l.3-.1-.3 1zM246 200.6v1.1l-.3-.1zM245.7 213.3l.3-.1-.3 1.1zM246 213.2v1.2l-.3-.1zM246 200.6l.3 .1-.3 1zM246.3 200.7v.9l-.3 .1zM246 213.2l.3 .1-.3 1.1z"/>
<path d="M246.3 213.3v1l-.3 .1zM246.3 200.7l.2 .2-.2 .7zM246.5 200.9l-.2 .7zM246.3 213.3l.2 .2-.2 .8zM246.5 213.5l-.2 .8zM246.5 200.9v.5zM246.5 213.5v.6zM254 200.9v.5zM254 213.5v.6zM254 200.9l.2-.2-.2 .7zM254.2 200.7v.9l-.2-.2zM254 213.5l.2-.2-.2 .8z"/>
<path d="M254.2 213.3v1l-.2-.2zM254.2 200.7l.3-.1-.3 1zM254.5 200.6v1.1l-.3-.1zM254.2 213.3l.3-.1-.3 1.1zM254.5 213.2v1.2l-.3-.1zM254.5 200.6l.3 .1-.3 1zM254.8 200.7v.9l-.3 .1zM254.5 213.2l.3 .1-.3 1.1zM254.8 213.3v1l-.3 .1zM254.8 200.7l.2 .2-.2 .7zM255 200.9l-.2 .7zM254.8 213.3l.2 .2-.2 .8z"/>
<path d="M255 213.5l-.2 .8zM255 200.9v.5zM255 213.5v.6zM253.9 206.4l2.5-.4v.8zM256.3 200.9l2.4-.4v.8zM140.7 222.2l.5 3.1h-1zM245.6 228.4v.6zM245.7 228.2l-.1 .8zM245.7 228.2v1l-.1-.2zM245.7 228.2l.3-.1-.3 1.1zM246 228.1v1.2l-.3-.1zM246 228.1l.3 .1-.3 1.1z"/>
<path d="M246.3 228.2v1l-.3 .1zM246.3 228.2l.2 .2-.2 .8zM246.5 228.4l-.2 .8zM246.5 228.4v.6zM254 228.4v.6zM254 228.4l.2-.2-.2 .8zM254.2 228.2v1l-.2-.2zM254.2 228.2l.3-.1-.3 1.1zM254.5 228.1v1.2l-.3-.1zM254.5 228.1l.3 .1-.3 1.1zM254.8 228.2v1l-.3 .1zM254.8 228.2l.2 .2-.2 .8z"/>
<path d="M255 228.4l-.2 .8zM255 228.4v.6zM274.2 236.4h.8l-.4 2.5zM241.4 240.3l2.5 .4-2.5 .5zM245.6 240.6v.6zM245.7 249v.6zM245.8 240.4l-.2 .8v-.6zM245.8 240.4v.9l-.2-.1zM245.7 249l.2-.2-.2 .8zM245.9 248.8v1l-.2-.2zM245.8 240.4l.3-.1-.3 1zM246.1 240.3v1.1l-.3-.1z"/>
<path d="M245.9 248.8l.3-.1-.3 1.1zM246.2 248.7v1.2l-.3-.1zM246.1 240.3l.3 .1-.3 1zM246.4 240.4v.9l-.3 .1zM246.2 248.7l.3 .1-.3 1.1zM246.5 248.8v1l-.3 .1zM246.4 240.4l.2 .2-.2 .7zM246.6 240.6v.6l-.2 .1zM246.6 240.6v.6zM246.5 248.8l.2 .2-.2 .8zM246.7 249l-.2 .8zM244.2 255.8l2.5-.4v.8z"/>
<path d="M246.7 249v.6zM253.9 240.6v.5zM254 249v.6zM254.1 255.4l2.4 .4-2.4 .4zM254.1 240.4l-.2 .7zM254.1 240.4v.9l-.2-.2zM254.2 248.8l-.2 .8zM254.2 248.8v1l-.2-.2zM254.1 240.4l.3-.1-.3 1zM254.4 240.3v1.1l-.3-.1zM254.2 248.8h.3l-.3 1zM254.5 248.8v1.1l-.3-.1z"/>
<path d="M254.4 240.3l.3 .1-.3 1zM254.7 240.4v.9l-.3 .1zM254.5 248.8h.3l-.3 1.1zM254.8 248.8v1l-.3 .1zM254.7 240.4l.2 .2-.2 .7zM254.9 240.6l-.2 .7zM254.9 240.6v.5zM254.8 248.8l.2 .2-.2 .8zM255 249l-.2 .8zM255 249v.6zM255.1 244.3l2.5-.5v.9zM274.4 248.8h.9l-.5 2.4z"/>
<path d="M274.8 238.9l.5 2.5h-.9zM283.3 248.8h.8l-.5 2.4zM130.7 291.8l2.4-.4v.8zM152.9 291.4l2.4 .4-2.4 .4zM125.3 299.3l.4 2.5h-.8zM135.1 318.3v.7zM135.1 304.2v.7zM135.3 318l-.2 1zM135.3 318v1.3l-.2-.3zM135.3 303.9l-.2 1zM135.3 303.9v1.4l-.2-.4zM135.3 318l.3-.2-.3 1.5z"/>
<path d="M135.6 317.8v1.7l-.3-.2zM135.3 303.9l.3-.2-.3 1.6zM135.6 303.7v1.7l-.3-.1zM135.6 317.8l.4-.1-.4 1.8zM136 317.7v1.9l-.4-.1zM135.6 303.7h.4l-.4 1.7zM136 303.7v1.8l-.4-.1zM136 317.7l.3 .1-.3 1.8zM136.3 317.8v1.7l-.3 .1zM136 303.7h.3l-.3 1.8zM136.3 303.7v1.7l-.3 .1zM136.3 317.8l.4 .2-.4 1.5z"/>
<path d="M136.7 318v1.3l-.4 .2zM136.3 303.7l.4 .2-.4 1.5zM136.7 303.9v1.4l-.4 .1zM136.7 318l.1 .3-.1 1zM136.8 318.3l-.1 1zM136.7 303.9l.1 .3-.1 1.1zM136.8 304.2l-.1 1.1zM136.8 318.3v.7zM136.8 304.2v.7zM139 316.5h1l-.5 3.1zM149.2 318.3v.7zM149.2 304.2v.7z"/>
<path d="M149.4 318l-.2 1zM149.4 318v1.3l-.2-.3zM149.4 303.9l-.2 1zM149.4 303.9v1.4l-.2-.4zM149.4 318l.3-.2-.3 1.5zM149.7 317.8v1.7l-.3-.2zM149.4 303.9l.3-.2-.3 1.6zM149.7 303.7v1.7l-.3-.1zM149.7 317.8l.4-.1-.4 1.8zM150.1 317.7v1.9l-.4-.1zM149.7 303.7h.4l-.4 1.7zM150.1 303.7v1.8l-.4-.1z"/>
<path d="M150.1 317.7l.3 .1-.3 1.8zM150.4 317.8v1.7l-.3 .1zM150.1 303.7h.3l-.3 1.8zM150.4 303.7v1.7l-.3 .1zM150.4 317.8l.3 .2-.3 1.5zM150.7 318v1.3l-.3 .2zM150.4 303.7l.3 .2-.3 1.5zM150.7 303.9v1.4l-.3 .1zM150.7 318l.2 .3-.2 1zM150.9 318.3l-.2 1zM150.7 303.9l.2 .3-.2 1.1zM150.9 304.2l-.2 1.1z"/>
<path d="M150.9 318.3v.7zM150.9 304.2v.7zM152 305.6l2.4 .7-.3 .7zM152.1 318.2l2.1-1.5 .4 .8zM204.3 303.1l2.4-.4v.8zM268.9 302.7l2.5 .4-2.5 .4zM277.5 315.9l.4 2.5h-.8zM124.9 321.5h.8l-.4 2.4zM139.5 323.9l.5 3.1h-1zM145.5 319.6l.4 2.5h-.8zM277.1 386.9h.8l-.4 2.5z"/>
</g>
<path d="M3.2 306.7v108.7h72.2" fill="none" stroke="#000" stroke-width=".51"/>
<g font-size="4.8">
<text x="201.9" y="48.7" transform="rotate(90 201.9 48.7)">FOOTING FOR NAME PLATE</text>
<text x="20.3" y="60.8" transform="rotate(90 20.3 60.8)">SECTION E-E</text>
<text x="111.6" y="193.2" transform="rotate(90 111.6 193.2)">SECTION 1-1</text>
<text x="220" y="203.9" transform="rotate(90 220 203.9)">SECTION 3-3</text>
<text x="113.5" y="297.4" transform="rotate(90 113.5 297.4)">SECTION 2-2</text>
<text x="188.9" y="326.7" transform="rotate(90 188.9 326.7)">TYPICAL NAME PLATE</text>
<text x="288.2" y="377.7" transform="rotate(90 288.2 377.7)">Sheet No: 09 of 09</text>
</g>
<g font-size="4.5">
<text x="233.6" y="175.4" transform="rotate(90 233.6 175.4)">4D12</text>
<text x="169.8" y="209.3" transform="rotate(90 169.8 209.3)">4D-12</text>
<text x="232.2" y="208.6" transform="rotate(90 232.2 208.6)">3-D10</text>
<text x="266.1" y="208.6" transform="rotate(90 266.1 208.6)">3-D10</text>
<text x="237.2" y="214.1" transform="rotate(90 237.2 214.1)">7-D10</text>
<text x="260.9" y="214.1" transform="rotate(90 260.9 214.1)">7-D10</text>
<text x="133.9" y="232.5" transform="rotate(90 133.9 232.5)">= 65mm</text>
<text x="139" y="229.1" transform="rotate(90 139 229.1)">Clear Cover</text>
<text x="146.2" y="229.4" transform="rotate(90 146.2 229.4)">D10 @ 200 C/C</text>
<text x="233.4" y="246.6" transform="rotate(90 233.4 246.6)">4D12</text>
<text x="260.7" y="250.7" transform="rotate(90 260.7 250.7)">D10 @200 C/C</text>
<text x="164" y="315" transform="rotate(90 164 315)">4D-12</text>
<text x="132.7" y="334.9" transform="rotate(90 132.7 334.9)">= 40mm</text>
<text x="137.8" y="331.5" transform="rotate(90 137.8 331.5)">Clear Cover</text>
<text x="144.2" y="332.1" transform="rotate(90 144.2 332.1)">D10 @ 200 C/C</text>
</g>
<g font-size="4.4">
<text x="31.5" y="13.3">75</text>
<text x="51.7" y="13.3">300</text>
<text x="79.4" y="13.3">600</text>
<text x="102.3" y="13.3">150</text>
<text x="130.4" y="13.3">1100</text>
<text x="246.6" y="13.3">800</text>
<text x="73.6" y="30.4" transform="rotate(90 73.6 30.4)">200</text>
<text x="284.3" y="34.8" transform="rotate(90 284.3 34.8)">325</text>
<text x="246.7" y="36.9">250</text>
<text x="176" y="44.1" transform="rotate(90 176 44.1)">200</text>
<text x="260.6" y="44.1" transform="rotate(90 260.6 44.1)">250</text>
<text x="33.3" y="72" transform="rotate(90 33.3 72)">1450</text>
<text x="176.4" y="72.4" transform="rotate(90 176.4 72.4)">600</text>
<text x="214.5" y="72" transform="rotate(90 214.5 72)">1450</text>
<text x="284.3" y="73.2" transform="rotate(90 284.3 73.2)">800</text>
<text x="246.7" y="95.4">250</text>
<text x="176" y="102.6" transform="rotate(90 176 102.6)">200</text>
<text x="260.6" y="102.6" transform="rotate(90 260.6 102.6)">250</text>
<text x="284.3" y="111.9" transform="rotate(90 284.3 111.9)">325</text>
<text x="73.6" y="114.9" transform="rotate(90 73.6 114.9)">200</text>
<text x="234.4" y="138.3">400</text>
<text x="259" y="138.3">400</text>
<text x="247.1" y="175.8">200</text>
<text x="141.2" y="183.2">250</text>
<text x="275.5" y="183.2" transform="rotate(90 275.5 183.2)">200</text>
<text x="123.1" y="202.3" transform="rotate(90 123.1 202.3)">250</text>
<text x="275.3" y="212.2" transform="rotate(90 275.3 212.2)">600</text>
<text x="284.3" y="211.1" transform="rotate(90 284.3 211.1)">1000</text>
<text x="275.5" y="241.7" transform="rotate(90 275.5 241.7)">200</text>
<text x="247.1" y="255.2">200</text>
<text x="139.6" y="291.1">200</text>
<text x="233.1" y="302.4">1100</text>
<text x="126" y="308.2" transform="rotate(90 126 308.2)">200</text>
<text x="4" y="312.7" transform="rotate(90 4 312.7)">DATE: 00-00-0000</text>
<text x="278.2" y="348" transform="rotate(90 278.2 348)">1000</text>
<text x="4.1" y="354.9" transform="rotate(90 4.1 354.9)">DWG NO.: DC-8-0000-09/09</text>
</g>
<g font-size="4.3">
<text x="6.7" y="7.8" transform="rotate(90 6.7 7.8)">Scale : Not To Scale</text>
<text x="57.6" y="138.4" transform="rotate(90 57.6 138.4)">TO BE COMPACTED BY 7 KG IRON HAMMER.</text>
<text x="62.7" y="138.3" transform="rotate(90 62.7 138.3)">200 MM SAND (FM &gt; 1.5) TO BE PROVIDED BELOW CC LAYER AND SOIL BELOW FOUNDATION</text>
<text x="67.7" y="138.2" transform="rotate(90 67.7 138.2)">Note:</text>
</g>
<g font-size="4.1">
<text x="34.8" y="48.4" transform="rotate(90 34.8 48.4)">75 C.C</text>
<text x="74.8" y="70.4" transform="rotate(90 74.8 70.4)">D12 @ 150 C/C</text>
<text x="36.3" y="89.3" transform="rotate(90 36.3 89.3)">D12 @ 150 C/C</text>
</g>
<g font-size="4">
<text x="69.9" y="316.1" transform="rotate(90 69.9 316.1)">BANGLADESH WATER DEVELOPMENT BOARD</text>
<text x="36.4" y="335.5" transform="rotate(90 36.4 335.5)">DETAILS OF NAME PLATE</text>
</g>
<g font-size="3.9">
<text x="251.1" y="22.6" transform="rotate(90 251.1 22.6)">E</text>
<text x="84.9" y="30.8" transform="rotate(90 84.9 30.8)">1</text>
<text x="104.4" y="33.7" transform="rotate(90 104.4 33.7)">2</text>
<text x="147.5" y="30.1" transform="rotate(90 147.5 30.1)">3</text>
<text x="85" y="58.7" transform="rotate(90 85 58.7)">1</text>
<text x="104.5" y="60.9" transform="rotate(90 104.5 60.9)">2</text>
<text x="168.7" y="68.6" transform="rotate(90 168.7 68.6)">7-D10</text>
<text x="162.8" y="77.9" transform="rotate(90 162.8 77.9)">Name Plate</text>
<text x="83.9" y="88.7" transform="rotate(90 83.9 88.7)">1</text>
<text x="277.3" y="88.6" transform="rotate(90 277.3 88.6)">D12 @ 150 C/C (both face)</text>
<text x="105.1" y="92.3" transform="rotate(90 105.1 92.3)">2</text>
<text x="221" y="100.6" transform="rotate(90 221 100.6)">D12 @ 150 C/C (both face)</text>
<text x="84.6" y="115.8" transform="rotate(90 84.6 115.8)">1</text>
<text x="105.2" y="115.6" transform="rotate(90 105.2 115.6)">2</text>
<text x="131.9" y="119.9" transform="rotate(90 131.9 119.9)">3-D10</text>
<text x="137.5" y="120" transform="rotate(90 137.5 120)">4-D12</text>
<text x="147.2" y="115.1" transform="rotate(90 147.2 115.1)">3</text>
<text x="102.2" y="129.3" transform="rotate(90 102.2 129.3)">EGL</text>
<text x="251.6" y="129.7" transform="rotate(90 251.6 129.7)">E</text>
<text x="214.9" y="201" transform="rotate(90 214.9 201)">(Clear Cover=40mm)</text>
</g>
<text font-size="3.8" x="65.2" y="321.7" transform="rotate(90 65.2 321.7)">OFFICE OF THE SUPERINTENDING ENGINEER</text>
<text font-size="3.7" x="117.5" y="118.8" transform="rotate(90 117.5 118.8)">D10 @ 200 C/C</text>
<g font-size="3.3">
<text x="55.7" y="38.6" transform="rotate(90 55.7 38.6)">150</text>
<text x="55.7" y="51" transform="rotate(90 55.7 51)">150</text>
<text x="55.7" y="97.1" transform="rotate(90 55.7 97.1)">150</text>
<text x="55.7" y="109.6" transform="rotate(90 55.7 109.6)">150</text>
<text x="62" y="347.7" transform="rotate(90 62 347.7)">DESIGN CIRCLE-8</text>
</g>
<text font-size="3.2" x="8.8" y="364.1" transform="rotate(90 8.8 364.1)">(MD. ENAYET ULLAH), CE</text>
<g font-size="3">
<text x="8.9" y="310.9" transform="rotate(90 8.9 310.9)">(ABU SAYEED MD. MASUM ), EE</text>
<text x="23.1" y="311.9" transform="rotate(90 23.1 311.9)">(RAHUL BISWAS), SDE</text>
<text x="47.6" y="315" transform="rotate(90 47.6 315)">RAMPAL IN BAGERHAT UNDER BAGERHAT O&amp;M DIVISION, BWDB</text>
<text x="50.8" y="314.2" transform="rotate(90 50.8 314.2)">MONGLA-GHASIAKHALI CHANNEL FROM KM 3.600 TO KM 7.100 AT</text>
<text x="54" y="313.8" transform="rotate(90 54 313.8)">DESIGN OF SLOPE PROTECTION WORK ALONG THE RIGHT BANK OF</text>
<text x="44.4" y="353.3" transform="rotate(90 44.4 353.3)">BAGERHAT.</text>
<text x="22.6" y="365.2" transform="rotate(90 22.6 365.2)">(MOHAMMAD SAIF UDDIN), SE</text>
</g>
<g font-size="2.5">
<text x="18.9" y="313.5" transform="rotate(90 18.9 313.5)">CHECKED BY :</text>
<text x="32.7" y="313.5" transform="rotate(90 32.7 313.5)">DESIGNED BY:</text>
<text x="19" y="364.6" transform="rotate(90 19 364.6)">APPROVED BY :</text>
<text x="32.6" y="365.3" transform="rotate(90 32.6 365.3)">RECOMMENDED BY :</text>
</g>
</svg>
